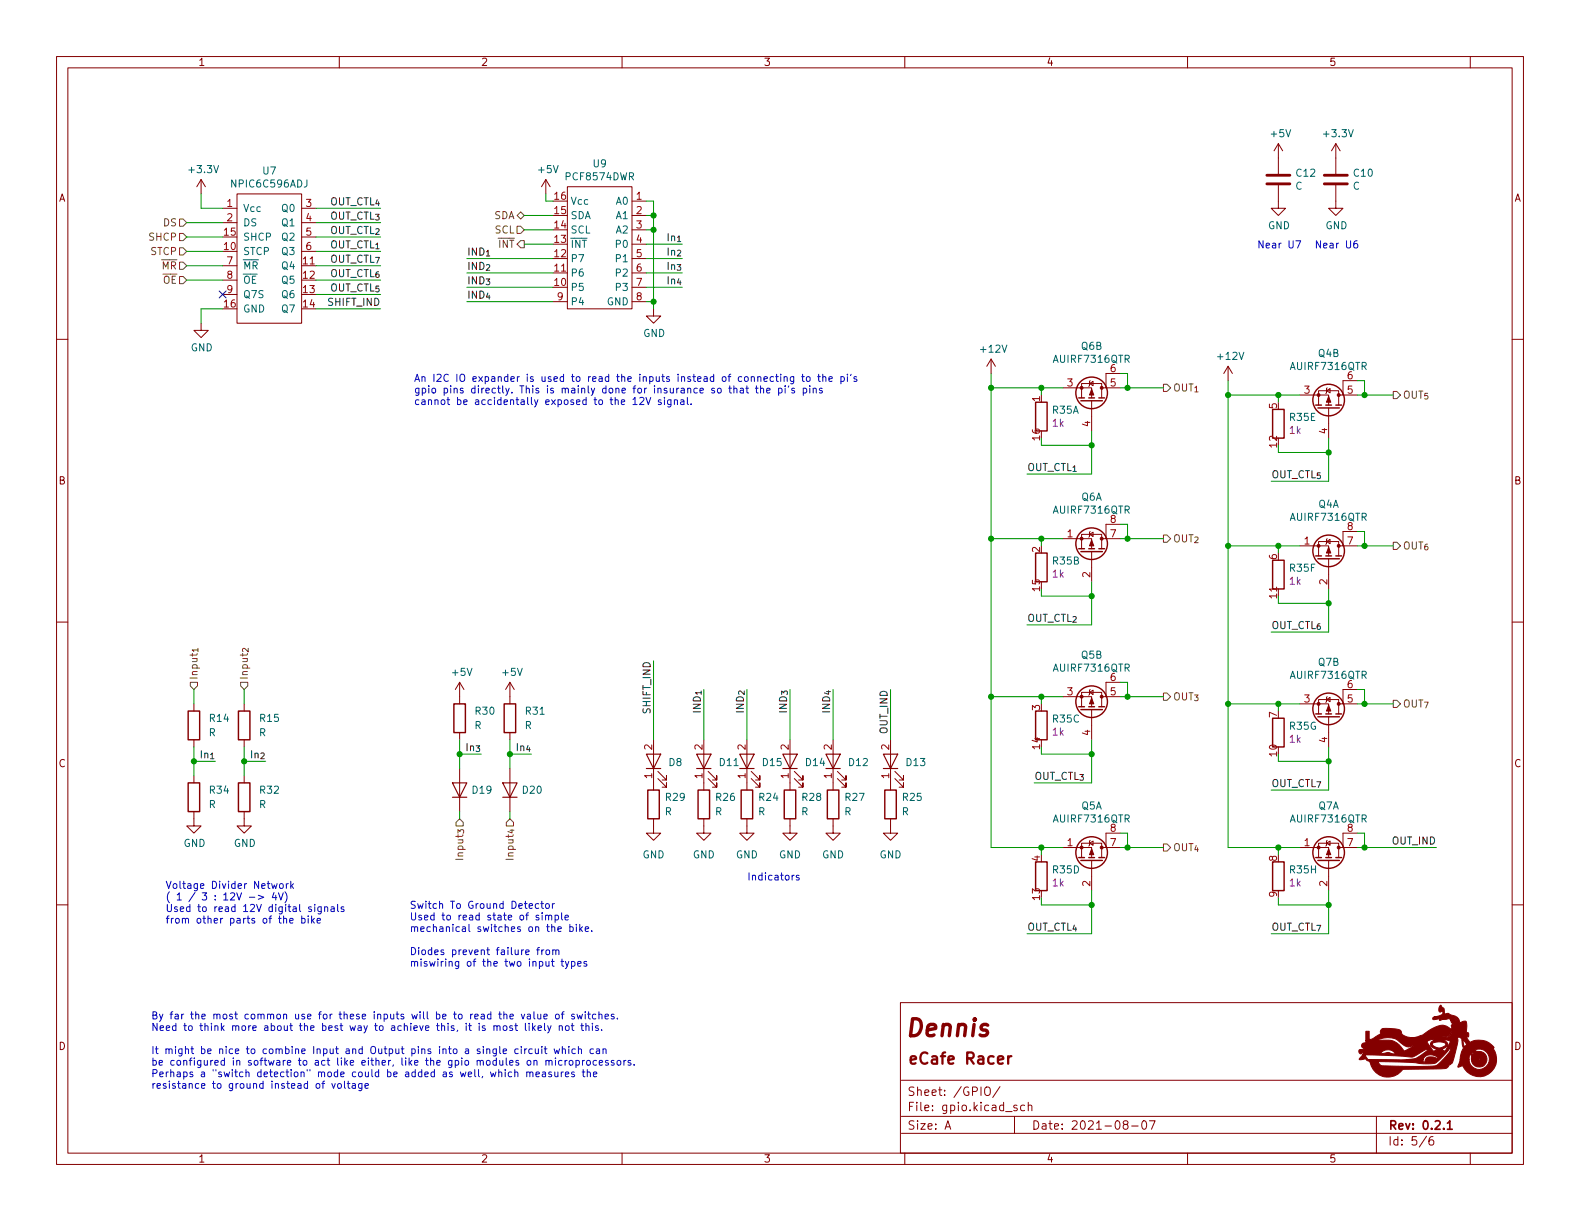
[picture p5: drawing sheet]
<svg xmlns="http://www.w3.org/2000/svg" width="279mm" height="216mm" viewBox="0 0 279 216" stroke-linecap="round" stroke-linejoin="round" font-family="sans-serif">
<g fill="none" stroke="#840000" stroke-width=".18">
<path d="M10 10h259.4v195.9h-259.4zM12 12h255.4v191.9h-255.4zM60 10v2M110 10v2M160 10v2M210 10v2M260 10v2M35.6 31.8l-.8 1.2M35.6 31.8v2.5M35.6 31.8l.7 1.2M39.4 36.8h2.5M39.4 39.4h2.5"/>
<path d="M41.9 34.3h11.4v22.9h-11.4zM53.3 36.8h2.6M53.3 39.4h2.6M96.5 31.8l-.7 1.2M96.5 31.8v2.5M96.5 31.8l.8 1.2M100.3 33h11.5v21.6h-11.5zM111.8 35.6h2.5M111.8 38.1h2.5M226.1 32.8v4h1.2l-1.2 1.3-1.3-1.3h1.3M226.1 25.4l-.8 1.3M226.1 25.4v5.3"/>
<path d="M226.1 25.4l.7 1.3M236.2 32.8v4h1.3l-1.3 1.3-1.3-1.3h1.3M236.2 25.4v5.3M236.2 25.4l-.7 1.3M236.2 25.4l.8 1.3M10 60h2M35.6 57.2v1.2h1.2l-1.2 1.3-1.3-1.3h1.3M39.4 47h2.5M39.4 49.5h2.5M39.4 52.1h2.5M53.3 41.9h2.6M53.3 44.5h2.6"/>
<path d="M97.8 48.3h2.5M97.8 53.3h2.5M111.8 48.3h2.5M111.8 40.6h2.5M111.8 43.2h2.5M111.8 45.7h2.5M111.8 50.8h2.5M111.8 53.3h2.5M115.6 54.6v1.3h1.2l-1.2 1.3-1.3-1.3h1.3M267.4 60h2M175.3 63.5l-.8 1.3M175.3 63.5v2.5"/>
<path d="M175.3 63.5l.7 1.3M188 68.6h5v1.8M191.3 70.4v-2.6h3.5v2.6M192.7 67.8l.6-.4v.8zM192.8 67.3l-.1 .1v.8l-.2 .1M193 70.9v5.3M195.6 68.6h2.5M198.1 66h-2.5v2.6h-.8M217.2 64.8l-.8 1.2M217.2 64.8v2.5M217.2 64.8l.7 1.2M229.9 69.9h5v1.7"/>
<path d="M233.2 71.6v-2.5h3.5v2.5M234.6 69.1l.6-.4v.8zM234.7 68.6l-.1 .1v.8l-.2 .1M234.9 72.1v5.4M237.5 69.9h2.5M240 67.3h-2.5v2.6h-.8M188 95.3h5v1.7M191.3 97v-2.5h3.5v2.5M192.7 94.5l.6-.4v.8zM192.8 94l-.1 .1v.8l-.2 .1M193 97.5v5.4M195.6 95.3h2.5"/>
<path d="M198.1 92.7h-2.5v2.6h-.8M229.9 96.5h5v1.8M233.2 98.3v-2.5h3.5v2.5M234.6 95.8l.6-.4v.7zM234.7 95.3l-.1 .1v.7l-.2 .2M234.9 98.8v5.3M237.5 96.5h2.5M240 94h-2.5v2.5h-.8M10 110h2M267.4 110h2M34.3 124.5v1.2M34.3 130.8v1.3"/>
<path d="M34.3 137.2v1.2M43.2 124.5v1.2M43.2 130.8v1.3M43.2 137.2v1.2M81.3 120.7v3.8M81.3 129.5v1.3M81.3 135.9v7.6M81.3 120.7l-.8 1.2M81.3 120.7l.7 1.2M90.2 120.7l-.8 1.2M90.2 120.7v3.8M90.2 129.5v1.3"/>
<path d="M90.2 135.9v7.6M90.2 120.7l.7 1.2M115.6 130.8v8.9M116.3 137.7l1.6 1.5v-.8v.8h-.8M116.3 136.4l1.6 1.5v-.7v.7h-.8M124.5 130.8v8.9M125.2 137.7l1.5 1.5v-.8v.8h-.7M125.2 136.4l1.5 1.5v-.7v.7h-.7M132.1 130.8v8.9M132.8 137.7l1.6 1.5v-.8v.8h-.8M132.8 136.4l1.6 1.5v-.7v.7h-.8M139.7 130.8v8.9"/>
<path d="M140.5 137.7l1.5 1.5v-.8v.8h-.8M140.5 136.4l1.5 1.5v-.7v.7h-.8M147.3 130.8v8.9M148.1 137.7l1.5 1.5v-.8v.8h-.8M148.1 136.4l1.5 1.5v-.7v.7h-.8M157.5 130.8v8.9M158.2 137.7l1.6 1.5v-.8v.8h-.8M158.2 136.4l1.6 1.5v-.7v.7h-.8M188 123.2h5v1.8M191.3 125v-2.6h3.5v2.6M192.7 122.4l.6-.4v.8zM192.8 121.9l-.1 .1v.8l-.2 .1"/>
<path d="M193 125.5v5.3M195.6 123.2h2.5M198.1 120.7h-2.5v2.5h-.8M229.9 124.5h5v1.7M233.2 126.2v-2.5h3.5v2.5M234.6 123.7l.6-.4v.8zM234.7 123.2l-.1 .1v.8l-.2 .1M234.9 126.7v5.4M237.5 124.5h2.5M240 121.9h-2.5v2.6h-.8M10 160h2M34.3 143.5v2.6h1.3l-1.3 1.2-1.3-1.2h1.3"/>
<path d="M43.2 143.5v2.6h1.2l-1.2 1.2-1.3-1.2h1.3M115.6 144.8v2.5h1.2l-1.2 1.3-1.3-1.3h1.3M124.5 144.8v2.5h1.2l-1.2 1.3-1.3-1.3h1.3M132.1 144.8v2.5h1.2l-1.2 1.3-1.3-1.3h1.3M139.7 144.8v2.5h1.3l-1.3 1.3-1.3-1.3h1.3M147.3 144.8v2.5h1.3l-1.3 1.3-1.3-1.3h1.3M157.5 144.8v2.5h1.2l-1.2 1.3-1.3-1.3h1.3M188 149.9h5v1.7M191.3 151.6v-2.5h3.5v2.5M192.7 149.1l.6-.4v.8zM192.8 148.6l-.1 .1v.8l-.2 .1M193 152.1v5.4"/>
<path d="M195.6 149.9h2.5M198.1 147.3h-2.5v2.6h-.8M229.9 149.9h5v1.7M233.2 151.6v-2.5h3.5v2.5M234.6 149.1l.6-.4v.8zM234.7 148.6l-.1 .1v.8l-.2 .1M234.9 152.1v5.4M237.5 149.9h2.5M240 147.3h-2.5v2.6h-.8M267.4 160h2M159.2 177.3h108.2v26.6h-108.2zM159.4 197.4h108"/>
<path d="M159.4 191h108M167.1 199.7l.5-1.5 .5 1.5M167.3 199.2h.7M174.2 192.4a.5 .5 0 0 1 .6-.2 .5 .5 0 0 1 .3 .5v.5a.5 .5 0 0 1-.5 .5 .5 .5 0 0 1-.5-.5zM176.8 192.1l-1.3 2M179.4 197.4v3M179.8 195.5l-.3-.1-.2 .2v.2l.5 .2v.3h-.5M181.2 195.5l-.4-.1-.3 .3v.4l.1 .2h.6M181.8 195.6l.2-.2 .4 .1 .1 .9M181.8 194.9v1.5M198.9 198.8l-.3-.3 .1-.2 .2-.1h.4l.2 .3-.1 .2-.6 .2-.2 .2 .1 .4 .2 .2 .4-.1 .2-.2-.1-.4-.2-.2M200.1 199.1h1.2"/>
<path d="M202.1 198.2h.2a.81 .81 0 0 1 .5 .6 .81 .81 0 0 1-.3 .8l-.1 .1a.81 .81 0 0 1-.6-.6 .81 .81 0 0 1 .3-.9zM203.3 198.2h1l-.7 1.5M243.4 197.4v6.5M60 203.9v2M110 203.9v2M159.4 200.4h108M160 203.9v2M210 203.9v2M252.3 200.9l-1.3 1.9M253.4 201a.59 .59 0 0 0-.7 .6v.6l.1 .2 .5 .1 .2-.2v-.5l-.1-.2-.4-.1-.3 .3M260 203.9v2"/>
</g>
<path d="M256 198.6l.4-.4v1.5M256 199.7h.8" fill="none" stroke="#840000" stroke-width=".3"/>
<path d="M178.3 186.8v1.3M178.9 186.8l-.4 .1-.2 .2" fill="none" stroke="#840000" stroke-width=".4"/>
<g fill="#840000" stroke="#840000" stroke-width=".18">
<path d="M241.5 182.4h.6v1.4h.3l1.7-1 .1-.1-.1-.5 .3-.3h2.3a.91 .91 0 0 1 1.1 .7l.2 .3 .3 .2a6.3 6.3 0 0 0 3.5 .4h3.6a1.04 1.04 0 0 0 1.3-1.1 1.5 1.5 0 0 1-1.8 1l-5.1 .1 1.7-.5a7.2 7.2 0 0 1 3.7-1.7l1.5 .6v-.7h.3l-.3-.4-.2-.4h.7l.3 .4h.3v.1l.1-.1h-.4l-.3-.4h-.7l-.3-.3-1.5 .3-.2-.2-1 .1-.2-.3 .3-.2h3.4l.7 .8 .1-.1-.8-.7h-3.4l3.2-.1-2.9 .1a1.34 1.34 0 0 0 1.3-.7l-.2-.3-.4 .2a.8 .8 0 0 1 .2-1.3l.4 .5a.52 .52 0 0 1 .2 .7l.1 .4 .6-.1 .6 .3a1.42 1.42 0 0 1 1.4 1.4l.6-.3h.6l.1 .8-.1 1 .4 .2v.4v.3l-.5-.1 .7 1.1a3.4 3.4 0 0 1 4.3 1l-.2 .1a3.1 3.1 0 0 1-1 4.6 3.1 3.1 0 0 1-4.4-1.6l-.8 .3 .4-1.4h1.6a1.79 1.79 0 0 0 2 1.8 1.79 1.79 0 0 0 1.5-2.2 1.79 1.79 0 0 0-2.3-1.3v.2l.3 .1a1.4 1.4 0 0 1 1.7 1.2 1.4 1.4 0 0 1-1.3 1.6 1.4 1.4 0 0 1-1.5-1.4h1.2l.1 .1 .2-.1-.2-.2-.1 .2h-1.2v-.7l-.2-.1-.2 .8h-1.6l.2-1.2h1.8l.2 .3 .1-.1-.2-.3-1.9 .1a1.05 1.05 0 0 0 .2-1.3l-.1-.8h.2l.3 1.1 .4-.4-.7-.9v.2h-.2a.58 .58 0 0 0-.8-.5 2.31 2.31 0 0 1-.1 1.8l-.8 2.6-.5 .4a1.19 1.19 0 0 1-1.5 .7l-6.7 .1a3.2 3.2 0 0 1-3.4 1.3 3.2 3.2 0 0 1-2.5-2.7h1.5l.4 .6 .4 .2h8.1a2.05 2.05 0 0 0 2.2-.8 5 5 0 0 0 1.7-2.2l-.1-.2-1.5 1.7a2.36 2.36 0 0 1-2.6 1.1h-.9a55.4 55.4 0 0 0-7.7-.4h-1.5l-.5-.2-.2-.3-.8 .2-.4-.1 .7-.8h.4l.5 .8 9.8 .1v.4l.3-.1a.99 .99 0 0 1 1.4-.8l.9 .3a1.52 1.52 0 0 0-2.6 .2h-2.9h.1a4.8 4.8 0 0 0 3.6-1.7l-.2-.2-.2 .1-1 .6a3 3 0 0 1-3 .6l-7.1-.3 .1-.2h2.9l1.4-.2 .9 .2h.5a1.67 1.67 0 0 0-2.8 0h-2.9v-.2l-.6 .2-.2-.4 .1-.3 .8-.2-.4-.4v-.4l.2-.1 1.1-.2-.6-.1v-.2l3.5-.1a3.2 3.2 0 0 1 3.3 2l1.6-.9h-.4a2.1 2.1 0 0 1-2.1-.8h4.9l1.2 1.7 .6-.3h.8l.6 .3 1-1.8-.9-.2-.1 .2a.58 .58 0 0 1 .4 .9 1.81 1.81 0 0 1-2.9-.1v-.4h.3a1.38 1.38 0 0 0 2.4 .2 1.66 1.66 0 0 0-2-.4l-.7 .2 .1-.2 .4-.3v-.1l-.2-.1-1 .4h-4.9l-.2-.2a3.3 3.3 0 0 0-3.6 0h-2.1z"/>
<path d="M234.9 124.7l.4 1h-.7z"/>
<path d="M234.9 96.8l.4 1h-.7z"/>
<path d="M234.9 70.1l.4 1h-.7z"/>
<path d="M234.9 150.1l.4 1h-.7z"/>
<path d="M193 150.1l.4 1h-.7z"/>
<path d="M193 123.4l.4 1.1h-.7z"/>
<path d="M193 95.5l.4 1h-.7z"/>
<path d="M193 68.8l.4 1.1h-.7z"/>
<circle cx="233.2" cy="124.5" r=".25"/>
<circle cx="236.7" cy="124.5" r=".25"/>
<circle cx="233.2" cy="96.5" r=".25"/>
<circle cx="236.7" cy="96.5" r=".25"/>
<circle cx="233.2" cy="69.8" r=".25"/>
<circle cx="236.7" cy="69.8" r=".25"/>
<circle cx="233.2" cy="149.9" r=".25"/>
<circle cx="236.7" cy="149.9" r=".25"/>
<circle cx="191.3" cy="149.9" r=".25"/>
<circle cx="194.8" cy="149.9" r=".25"/>
<circle cx="191.3" cy="123.2" r=".25"/>
<circle cx="194.8" cy="123.2" r=".25"/>
<circle cx="191.3" cy="95.2" r=".25"/>
<circle cx="194.8" cy="95.2" r=".25"/>
<circle cx="191.3" cy="68.6" r=".25"/>
<circle cx="194.8" cy="68.6" r=".25"/>
</g>
<g fill="none" stroke="#840000" stroke-width=".25">
<path d="M183.1 71.1h2.1v5.1h-2.1zM190.8 70.4h1M191.1 70.9h3.8M192.5 70.4h1M194.3 70.4h1M225 72.4h2.1v5.1h-2.1zM232.7 71.6h1M233 72.1h3.9M234.4 71.6h1.1M236.2 71.6h1M183.1 97.8h2.1v5.1h-2.1zM190.8 97h1"/>
<path d="M191.1 97.5h3.8M192.5 97h1M194.3 97h1M225 99.1h2.1v5h-2.1zM232.7 98.3h1M233 98.8h3.9M234.4 98.3h1.1M236.2 98.3h1M33.3 138.4h2v5.1h-2zM33.3 125.7h2v5.1h-2zM42.2 138.4h2v5.1h-2zM42.2 125.7h2v5.1h-2z"/>
<path d="M80.3 124.5h2v5h-2zM89.2 124.5h2v5h-2zM114.6 139.7h2v5.1h-2zM123.4 139.7h2.1v5.1h-2.1zM131.1 139.7h2v5.1h-2zM138.7 139.7h2v5.1h-2zM146.3 139.7h2v5.1h-2zM156.5 139.7h2v5.1h-2zM183.1 125.7h2.1v5.1h-2.1zM190.8 125h1M191.1 125.5h3.8M192.5 125h1"/>
<path d="M194.3 125h1M225 127h2.1v5.1h-2.1zM232.7 126.2h1M233 126.7h3.9M234.4 126.2h1.1M236.2 126.2h1M183.1 152.4h2.1v5.1h-2.1zM190.8 151.6h1M191.1 152.1h3.8M192.5 151.6h1M194.3 151.6h1M225 152.4h2.1v5.1h-2.1z"/>
<path d="M232.7 151.6h1M233 152.1h3.9M234.4 151.6h1.1M236.2 151.6h1"/>
<circle cx="193" cy="69.5" r="2.79"/>
<circle cx="234.9" cy="70.7" r="2.79"/>
<circle cx="193" cy="96.1" r="2.79"/>
<circle cx="234.9" cy="97.4" r="2.79"/>
<circle cx="193" cy="124.1" r="2.79"/>
<circle cx="234.9" cy="125.3" r="2.79"/>
<circle cx="193" cy="150.7" r="2.79"/>
<circle cx="234.9" cy="150.7" r="2.79"/>
</g>
<path d="M224 32.5h4.1M224 31h4.1M234.2 32.5h4.1M234.2 31h4.1" fill="none" stroke="#840000" stroke-width=".51"/>
<g fill="none" stroke="#840000" stroke-width=".2">
<path d="M80 138.4h2.5l-1.2 2.6zM88.9 138.4h2.5l-1.2 2.6zM114.3 133.4h2.5l-1.2 2.5zM114.3 135.9h2.5M123.2 133.4h2.5l-1.2 2.5zM123.2 135.9h2.5M130.8 133.4h2.5l-1.2 2.5zM130.8 135.9h2.5M138.4 133.4h2.6l-1.3 2.5zM138.4 135.9h2.6M146 133.4h2.6l-1.3 2.5zM146 135.9h2.6"/>
<path d="M156.2 133.4h2.5l-1.2 2.5zM156.2 135.9h2.5M80 141h2.5M88.9 141h2.5"/>
</g>
<g fill="none" stroke="#725600" stroke-width=".18">
<path d="M31.7 38.7h.7l.6 .7-.6 .6h-.7zM91.4 38.1l.7-.6 .6 .6-.6 .6zM31.7 46.4h.7l.6 .6-.6 .6h-.7zM31.7 43.8h.7l.6 .7-.6 .6h-.7zM31.7 41.3h.7l.6 .6-.6 .6h-.7zM31.7 48.9h.7l.6 .6-.6 .7h-.7zM91.4 40h.7l.6 .6-.6 .7h-.7zM92.1 42.5h.6v1.3h-.6l-.7-.6zM205.7 67.9h.7l.6 .7-.6 .6h-.7zM246.4 69.2h.6l.6 .7-.6 .6h-.6zM205.7 94.6h.7l.6 .7-.6 .6h-.7zM246.4 95.9h.6l.6 .6-.6 .7h-.6z"/>
<path d="M33.7 120.7h1.2v.6l-.6 .6-.6-.6zM42.5 120.7h1.3v.6l-.6 .6-.7-.6zM205.7 122.6h.7l.6 .6-.6 .6h-.7zM246.4 123.8h.6l.6 .7-.6 .6h-.6zM81.3 144.8l.6 .6v.7h-1.3v-.7zM90.2 144.8l.6 .6v.7h-1.3v-.7zM205.7 149.2h.7l.6 .7-.6 .6h-.7z"/>
</g>
<g fill="none" stroke="#0f0f0f" stroke-width=".18">
<path d="M82.9 46.4v1.3M82.9 48.9v1.3M84.3 48.9v1.3l-.8-1.3v1.3M84.3 46.4v1.3l-.8-1.3v1.3M84.9 48.9a.64 .64 0 0 1 .7 .7 .64 .64 0 0 1-.7 .6zM84.9 46.4a.64 .64 0 0 1 .7 .6 .64 .64 0 0 1-.7 .7zM86 49.3h.6l-.3 .4 .3 .1v.4l-.2 .1-.4-.1M86 46.9l.4-.1 .2 .3-.6 .7h.6M130.2 124.5h1.3l-1.3 .8h1.3M130.2 125.9h1.3M130.3 123.4a.68 .68 0 0 1 .8-.2 .68 .68 0 0 1 .4 .7h-1.3zM131.6 122.2v.6l-.7-.6-.3 .2 .1 .4"/>
<path d="M137.8 124.5h1.3l-1.3 .8h1.3M137.8 125.9h1.3M137.9 123.4a.68 .68 0 0 1 .8-.2 .68 .68 0 0 1 .4 .7h-1.3zM138.2 122.8v-.6l.4 .3 .1-.3h.4l.1 .2-.1 .4"/>
</g>
<g fill="none" stroke="#0000c2" stroke-width=".18">
<path d="M229.2 42.6h.8l-.5 1.2M240 42.6h-.4a.86 .86 0 0 0 0 1.2l.4-.1 .1-.4-.2-.2h-.3l-.2 .2M111.9 71.5h.8M113.1 70.4l.5-.1 .3 .3-.8 .9h.8M114.2 70.3l.5 1.2 .4-1.2M116.9 70.7h-.3l-.2 .2 .1 .2 .4 .1v.3h-.5M117.5 70.7v.8M118.6 70.7v1l-.2 .3-.3-.1M118.6 70.7h-.3l-.3 .2 .2 .6h.4M119.3 70.8l.1-.1h.3l.1 .8M119.3 70.7v.8M120.4 70.7h.5v.8"/>
<path d="M120.9 71l-.4 .1-.2 .1 .2 .3h.4M121.5 70.3v1.1l.2 .1M122.2 71.4v.1M128.9 68.6h.5M129 68.2v1.1l.4 .2M129.8 68.8l.2-.2 .3 .1v.8M129.8 68.2v1.3M130.9 68.7h.5l.1 .8M131.5 68.9l-.5 .1-.1 .2 .1 .3 .5-.1M131.9 68.6h.5M132.1 68.2v1.1l.3 .2M133.6 68.6h.5"/>
<path d="M133.8 68.2v1.1l.3 .2M134.5 68.8l.2-.2 .3 .1v.8M134.5 68.2v1.3M135.1 67l.6-.1-.1-.2-.3-.1-.2 .2 .1 .6h.4M135.6 69.1l.6-.2-.1-.2-.3-.1-.2 .2v.6h.5M136.8 66.7l-.4-.1-.2 .2 .1 .6h.5M137.2 66.6h.4M137.3 66.2v1.1l.3 .1M137.7 68.7l.4-.1 .2 .3-.1 .5h-.5M137.7 68.6v1.3M138.1 66.2v.1M138.1 66.6v.8"/>
<path d="M138.7 66.7l.1-.1 .3 .1 .1 .7M138.7 66.6v.8M138.8 68.2v.1M138.8 68.6v.9M139.5 68.2l-.1 .3M140.4 66.6v1l-.3 .3-.3-.1M140.4 66.7l-.4-.1-.2 .2 .1 .6h.5M140.5 68.7l-.3-.1-.2 .2 .1 .2 .4 .1v.3h-.5M141.7 66.6h.5M141.9 66.2v1.1l.3 .1M142.1 68.7l.3-.1 .3 .3-.2 .5h-.4M142.1 68.6v1.3"/>
<path d="M142.7 66.7l.3-.1 .3 .2v.4l-.3 .2h-.3l-.1-.2zM143.2 68.2v.1M143.2 68.6v.9M143.8 68.8l.2-.2 .3 .1v.8M143.8 68.6v.9M144.6 66.6h.5M144.8 66.2v1.1l.3 .1M145.4 68.7l-.3-.1-.2 .2 .1 .2 .4 .1v.3h-.5M145.5 66.7l.2-.1 .3 .1v.7M145.5 66.2v1.2M146.6 67l.6-.1-.1-.2-.3-.1-.2 .2v.6h.5M148.7 66.7l.4-.1 .2 .2-.1 .6h-.5"/>
<path d="M148.7 66.6v1.3M149.9 66.2v.1M149.9 66.6v.8M150.5 66.2l-.1 .2M151.5 66.7l-.3-.1-.2 .2 .1 .2 .4 .1v.3h-.5M44.1 158.7h1M45.7 158.3l.9 .4-.9 .3M48 156.2l.3 .9 .2-.6 .3 .6 .2-.9M48.5 157.8l-.3 .9h.7M48.8 158.3v.8M49.2 157.9l.5 1.2 .4-1.2M49.5 156.3l.3-.1 .3 .3v.4l-.3 .2-.3-.1-.1-.1z"/>
<path d="M50.4 157.7a1.46 1.46 0 0 1 0 1.9M50.6 156.2v.9M51 156.2l-.4 .3M51.4 155.8v1.3M51.5 156.6l.4 .5M51.9 156.2l-.5 .5M55.7 159.9v.1M59.7 159.9v1.1l.2 .2M95.3 159.8h-.4l-.2 .2 .1 .6h.5M95.6 159.8h.5M95.8 159.4v1l.3 .2M96.6 159.8h.3l.2 .2v.4l-.2 .2h-.3l-.1-.2z"/>
<path d="M97.7 159.8v.8M98 159.8l-.3 .2M140.4 154.8l-.3 .2M141.3 154.8h-.3l-.2 .1 .1 .2 .4 .1v.3h-.5M51.2 162.8l.6-.1v-.3h-.4l-.2 .2 .1 .6h.5M53.4 162.4h.3l.3 .2-.2 .6h-.4M53.4 162v1.2M54.5 162.4v.8M55 160.4l-.3-.1-.1 .2v.2l.4 .1v.3h-.4M55.1 162v1.2M55.2 162.7l.4 .5M55.6 162.4l-.5 .5"/>
<path d="M55.7 160.3v.9M56.1 162.8l.6-.1-.1-.3h-.3l-.2 .2v.6h.5M56.8 160.3v1.1l-.2 .2-.3-.1M56.8 160.4l-.4-.1-.2 .3 .1 .5h.5M57.4 160.5l.2-.2 .3 .1 .1 .8M57.4 160.3v.9M58.6 160.4h.4l.1 .8M59.1 160.6l-.4 .1-.2 .2 .2 .3 .4-.1M60.8 160.4l-.3-.1-.2 .2 .1 .2 .4 .1v.3h-.5M92.2 179.3l.3 .9 .3-.9M93.3 179.4h.5v.8M93.8 179.6l-.4 .1-.2 .2 .2 .3 .4-.1"/>
<path d="M94.4 178.9v1.1l.2 .2M94.9 168h.5M95.1 179.3v.8l.3 .1 .2-.1M95.3 161.9l-.3-.1-.2 .2v.2l.5 .1v.3h-.5M95.4 167.5l-.3 .2v1.1M95.6 179.3v.9M95.8 168v.8M95.9 161.4v.1M95.9 161.8v.9M96.2 168l-.4 .2M96.2 179.7l.6-.1-.1-.2-.3-.1-.2 .2v.6h.5M96.5 161.9l.2-.1 .3 .1v.8"/>
<path d="M96.5 161.8v.9M96.7 168h.3l.2 .2v.4l-.2 .2-.3-.1-.2-.1zM97 162l.2-.2 .3 .1 .1 .8M97.5 170h.5M97.7 169.6v1.1l.3 .1M97.7 168.1l.2-.1h.3l.1 .8M97.7 168v.8M98.2 161.9l.3-.1 .3 .3-.1 .5h-.5M98.2 161.8v1.3M98.3 168.1l.2-.1h.3v.8M98.4 179.4l.3-.1 .2 .3v.3l-.2 .3-.3-.1-.2-.2zM98.7 164.3l.6-.1-.1-.3h-.4l-.1 .2v.6h.5"/>
<path d="M99.2 170h.5M99.3 179.3h.4M99.3 161.4v1.1l.2 .2M99.4 169.6v1.1l.3 .1M99.7 178.9l-.3 .2v1.1M99.9 162.2l.6-.1v-.2l-.4-.1-.2 .2 .1 .6h.5M100 170l.3 .8M100.6 170l-.4 1.2-.2 .1M100.8 163.9h.3l.3 .2-.1 .6h-.5M100.8 163.4v1.3M101.1 170.1l.3-.1 .3 .2-.1 .6h-.5M101.1 170v1.3"/>
<path d="M101.6 179.4l-.3-.1-.2 .2v.2l.5 .1v.3h-.5M101.9 163.4v.2M101.9 163.9v.8M102 179.3l.3 .9 .2-.6 .3 .6 .2-.9M102.2 170.4l.6-.1-.1-.2-.4-.1-.1 .2v.6h.5M102.5 163.4v1.3M102.6 164.2l.4 .5M103 163.9l-.5 .5M103.5 164.3l.6-.1-.1-.3h-.3l-.2 .2 .1 .6h.4M103.5 178.9v.1M103.5 179.3v.9M103.7 170.1l-.3-.1-.2 .2 .1 .2 .4 .1v.3h-.5"/>
<path d="M103.9 179.3h.5M104.1 178.9v1.1l.3 .2M104.6 164.6v.1M105.4 179.4l-.4-.1-.2 .3 .1 .5h.5M105.9 179.4l.2-.1 .3 .1 .1 .8M105.9 178.9v1.3M107 179.7l.6-.1-.1-.2-.3-.1-.2 .2 .1 .6h.4M108.6 179.4l-.3-.1-.2 .2v.2l.5 .1v.3h-.5M58.7 191.6l.3 .8 .3-.8M59.8 191.7l.3-.1 .3 .2v.4l-.3 .2h-.3l-.1-.2zM60.9 191.2v1.1l.2 .1M61.4 191.6h.5"/>
<path d="M61.6 191.2v1.1l.3 .1M62.3 191.7h.5l.1 .7M62.9 191.9l-.5 .1-.2 .1 .2 .3h.5M64 191.6v1l-.2 .3-.3-.1M64 191.7l-.4-.1-.2 .2 .1 .6h.5M64.5 192l.6-.1v-.2l-.4-.1-.2 .2 .1 .6h.5M87.9 181.6l.2-.2h.3v.8M89 185.9l.6-.1-.1-.3h-.3l-.2 .1v.6h.5M89.1 181.4h.3l.2 .2v.4l-.2 .2h-.3l-.1-.2zM90.5 189.6l-.4-.1-.2 .3 .1 .5h.5M90.6 181.4h-.3l-.2 .2 .1 .1 .4 .2v.3h-.5M91 189.7l.2-.2 .3 .1 .1 .8"/>
<path d="M91 181.4h.5M91 189.1v1.3M91.2 180.9v1.1l.3 .2M91.6 185.5h-.3l-.3 .2 .2 .5h.4M92.2 185v.2M92.2 185.5v.8M92.8 185.5v.8M92.9 180.9v1.1l.2 .2M93.1 185.5l-.3 .2M93.1 189.7l.2-.2 .3 .1 .1 .8M93.1 189.5v.9M93.3 187.6l.3-.1 .3 .2v.4l-.3 .3-.3-.1-.1-.2z"/>
<path d="M93.6 180.9v.2M93.6 181.4v.8M93.7 189.7l.2-.2 .3 .1v.8M94.1 185.5h-.3l-.3 .2 .1 .5h.5M94.2 180.9v1.3M94.3 181.7l.4 .5M94.4 187.6l.2-.1 .3 .1 .1 .8M94.4 187.5v.9M94.7 185.5v.7l.3 .1 .2-.1M94.7 181.4l-.5 .5M94.8 190l.6-.1-.1-.3-.3-.1-.2 .2v.6h.5M95.1 181.8l.6-.1v-.3h-.4l-.2 .2 .1 .6h.5"/>
<path d="M95.2 185.5v.8M95.8 185v.2M95.8 185.5v.8M95.9 189.6h.5l.1 .8M96.2 185.5h.5M96.3 180.9v1.1l.2 .2M96.4 185v1.1l.3 .2M96.5 189.9h-.4l-.2 .2 .2 .3 .4-.1M96.5 187.6l.2-.1 .3 .1 .1 .8M96.5 187.5v.9M96.8 181.4l.3 .8M97.1 187.7l.2-.2 .3 .1v.8"/>
<path d="M97.4 181.4l-.4 1.1-.2 .1M97.5 189.6l-.3-.1-.2 .2 .1 .2 .4 .1v.3h-.5M98 185.5l.2 .8 .3-.6 .2 .6 .3-.8M98.1 189.5l.1 .8 .3 .1 .2-.1M98.2 187.1v.1M98.2 187.5v.9M98.7 189.5v.9M98.9 181.5l.2-.1h.3v.8M98.9 181.4v.8M99.3 189.5v.9M99.4 187.6l-.4-.1-.2 .2 .1 .6h.5M99.4 185.6l.2-.1h.3l.1 .8"/>
<path d="M99.4 185v1.3M99.6 189.5l-.3 .3M99.9 187.5v.9M100 190l.6-.1-.1-.3-.3-.1-.2 .2v.6h.5M100.1 181.4h.3l.2 .2v.4l-.2 .2h-.3l-.1-.2zM100.3 187.5l-.4 .2M100.6 185v.2M100.6 185.5v.8M100.8 187.6l.3-.1 .2 .2v.4l-.2 .3-.3-.1-.2-.2zM101 181.4h.5M101.2 180.9v1.1l.3 .2M101.6 189.6l-.3-.1-.2 .2v.2l.5 .1v.3h-.5"/>
<path d="M101.7 185.5h-.3l-.3 .2 .2 .5h.4M101.9 187.6l.3-.1 .3 .2-.2 .6h-.4M101.9 187.5v1.3M102.3 185.6l.2-.1h.3v.8M102.3 185v1.3M102.7 181.4h.5M102.9 180.9v1.1l.3 .2M102.9 189.5h.5M103 187.5v.9M103.1 189.1v1.1l.3 .2M103.4 187.5l-.4 .2M103.6 181.5l.2-.1h.3l.1 .8"/>
<path d="M103.6 180.9v1.3M103.9 187.6l.3-.1 .2 .2v.4l-.2 .3-.3-.1-.2-.2zM103.9 189.7l.1-.2 .3 .1 .1 .8M103.9 189.1v1.3M104.8 180.9v.2M104.8 181.4v.8M104.9 185.5h-.3l-.3 .2 .2 .5h.4M104.9 190l.6-.1v-.3l-.4-.1-.2 .2 .1 .6h.5M105.5 185.5h.5v.8M105.5 187.6l-.4-.1-.2 .2 .1 .6h.5M105.8 181.4h-.3l-.2 .2 .1 .1 .4 .2v.3h-.5M106 187.9l.6-.1-.1-.2-.3-.1-.2 .2v.6h.5"/>
<path d="M106 185.8h-.4l-.2 .2 .2 .3 .4-.1M106.4 182.1v.1M106.6 185.6l.2-.1h.3l.1 .8M106.6 185.5v.8M107.5 187.6l-.3-.1-.1 .2v.2l.4 .1v.3h-.4M108.6 187.6l-.3-.1-.2 .2v.2l.5 .1v.3h-.5M109.2 180.1v.1M109.2 187.6l.3-.1 .3 .2v.4l-.3 .3-.3-.1-.1-.2zM110.3 187.5v.9M110.7 187.5l-.4 .2M111.5 187.6l-.3-.1-.1 .2v.2l.4 .1v.3h-.4M112.1 188.2v.2"/>
</g>
<g fill="none" stroke="#009600" stroke-width=".18">
<path d="M33 39.4h6.4M35.6 34.3v2.5h3.8M55.9 39.4h11.4M55.9 36.8h11.4M92.7 38.1h5.1M96.5 34.3v1.3h1.3M114.3 35.6h1.3v19M114.3 38.1h1.3M33 44.5h6.4M33 41.9h6.4M33 49.5h6.4M33 47h6.4"/>
<path d="M39.4 54.6h-3.8v2.6M55.9 44.5h11.4M55.9 41.9h11.4M55.9 54.6h11.4M55.9 52.1h11.4M55.9 49.5h11.4M55.9 47h11.4M82.5 48.3h15.3M82.5 45.7h15.3M82.5 50.8h15.3M82.5 53.3h15.3M92.7 40.6h5.1"/>
<path d="M92.7 43.2h5.1M114.3 40.6h1.3M114.3 48.3h6.3M114.3 45.7h6.3M114.3 50.8h6.3M114.3 53.3h1.3M114.3 43.2h6.3M175.3 66v83.9h12.7M175.3 68.6h12.7M184.1 68.6v1.3M184.1 77.5v1.2h8.9M193 76.2v7.6h-11.4"/>
<path d="M198.1 68.6h7.6M198.1 66h1.3v2.6M217.2 67.3v82.6h12.7M217.2 69.9h12.7M226.1 69.9v1.2M226.1 78.7v1.3h8.8M234.9 77.5v7.6h-10.1M240 69.9h6.4M240 67.3h1.3v2.6M175.3 95.3h12.7M184.1 95.3v1.2M198.1 95.3h7.6"/>
<path d="M198.1 92.7h1.3v2.6M217.2 96.5h12.7M226.1 96.5v1.3M240 96.5h6.4M240 94h1.3v2.5M115.6 116.8v14M184.1 104.1v1.3h8.9M193 102.9v7.6h-11.4M226.1 105.4v1.3h8.8M234.9 104.1v7.7h-10.1M34.3 121.9v2.6M34.3 132.1v5.1"/>
<path d="M34.3 134.6h3.8M43.2 134.6h3.8M43.2 121.9v2.6M43.2 132.1v5.1M81.3 133.4h3.8M81.3 130.8v5.1M90.2 130.8v5.1M90.2 133.4h3.8M124.5 121.9v8.9M132.1 121.9v8.9M139.7 121.9v8.9M147.3 121.9v8.9"/>
<path d="M157.5 121.9v8.9M175.3 123.2h12.7M184.1 123.2v1.3M184.1 132.1v1.3h8.9M193 130.8v7.6h-10.1M198.1 120.7h1.3v2.5M198.1 123.2h7.6M217.2 124.5h12.7M226.1 133.4v1.2h8.8M226.1 124.5v1.2M234.9 132.1v7.6h-10.1M240 121.9h1.3v2.6"/>
<path d="M240 124.5h6.4M81.3 143.5v1.3M90.2 143.5v1.3M184.1 149.9v1.2M184.1 158.8v1.2h8.9M193 157.5v7.6h-11.4M198.1 147.3h1.3v2.6M198.1 149.9h7.6M226.1 158.8v1.2h8.8M226.1 149.9v1.2M234.9 157.5v7.6h-10.1M240 149.9h14"/>
<path d="M240 147.3h1.3v2.6"/>
</g>
<path d="M38.8 51.5l1.2 1.2M40 51.5l-1.2 1.2" fill="none" stroke="#000084" stroke-width=".18"/>
<g fill="#009600" stroke="#009600" stroke-width=".18">
<circle cx="217.2" cy="69.9" r=".46"/>
<circle cx="184.1" cy="68.6" r=".46"/>
<circle cx="217.2" cy="96.5" r=".46"/>
<circle cx="193" cy="78.7" r=".46"/>
<circle cx="199.4" cy="68.6" r=".46"/>
<circle cx="184.1" cy="149.9" r=".46"/>
<circle cx="175.3" cy="123.2" r=".46"/>
<circle cx="184.1" cy="123.2" r=".46"/>
<circle cx="193" cy="160" r=".46"/>
<circle cx="199.4" cy="123.2" r=".46"/>
<circle cx="217.2" cy="124.5" r=".46"/>
<circle cx="193" cy="133.4" r=".46"/>
<circle cx="199.4" cy="149.9" r=".46"/>
<circle cx="226.1" cy="149.9" r=".46"/>
<circle cx="234.9" cy="134.6" r=".46"/>
<circle cx="234.9" cy="160" r=".46"/>
<circle cx="226.1" cy="124.5" r=".46"/>
<circle cx="241.3" cy="149.9" r=".46"/>
<circle cx="241.3" cy="124.5" r=".46"/>
<circle cx="234.9" cy="106.7" r=".46"/>
<circle cx="234.9" cy="80" r=".46"/>
<circle cx="226.1" cy="69.9" r=".46"/>
<circle cx="241.3" cy="69.9" r=".46"/>
<circle cx="226.1" cy="96.5" r=".46"/>
<circle cx="241.3" cy="96.5" r=".46"/>
<circle cx="81.3" cy="133.4" r=".46"/>
<circle cx="90.2" cy="133.4" r=".46"/>
<circle cx="115.6" cy="38.1" r=".46"/>
<circle cx="115.6" cy="40.6" r=".46"/>
<circle cx="34.3" cy="134.6" r=".46"/>
<circle cx="43.2" cy="134.6" r=".46"/>
<circle cx="115.6" cy="53.3" r=".46"/>
<circle cx="175.3" cy="68.6" r=".46"/>
<circle cx="175.3" cy="95.3" r=".46"/>
<circle cx="193" cy="105.4" r=".46"/>
<circle cx="184.1" cy="95.3" r=".46"/>
<circle cx="199.4" cy="95.3" r=".46"/>
</g>
<text font-size="4.2" fill="#840000" x="159.9" y="183.3">Dennis</text>
<text font-size="2.8" fill="#840000" x="160.4" y="188.2">eCafe Racer</text>
<g font-size="2.1" fill="#840000">
<text x="160.4" y="196.5">File: gpio.kicad_sch</text>
<text x="160.4" y="193.8">Sheet: /GPIO/</text>
<text x="160.4" y="199.7">Size: A</text>
<text x="182.4" y="199.7">Date: 2021-08-07</text>
<text x="245.4" y="199.7">Rev: 0.2.1</text>
<text x="245.4" y="202.5">Id: 5/6</text>
</g>
<g font-size="1.8" fill="#840000">
<text x="35" y="11.6">1</text>
<text x="85" y="11.6">2</text>
<text x="135" y="11.6">3</text>
<text x="185" y="11.6">4</text>
<text x="235" y="11.6">5</text>
<text x="10.3" y="35.6">A</text>
<text x="267.7" y="35.6">A</text>
<text x="10.3" y="85.7">B</text>
<text x="267.7" y="85.7">B</text>
<text x="10.3" y="135.6">C</text>
<text x="267.7" y="135.6">C</text>
<text x="10.3" y="185.7">D</text>
<text x="267.7" y="185.7">D</text>
<text x="35" y="205.6">1</text>
<text x="85" y="205.6">2</text>
<text x="135" y="205.6">3</text>
<text x="185" y="205.6">4</text>
<text x="235" y="205.6">5</text>
</g>
<g font-size="1.8" fill="#006464">
<text x="104.9" y="29.6">U9</text>
<text x="224.8" y="24.3">+5V</text>
<text x="234.3" y="24.3">+3.3V</text>
<text x="33.6" y="30.6">+3.3V</text>
<text x="41.1" y="33.1">NPIC6C596ADJ</text>
<text x="46.5" y="30.8">U7</text>
<text x="95.3" y="30.6">+5V</text>
<text x="100.2" y="31.9">PCF8574DWR</text>
<text x="229.1" y="33.5">C</text>
<text x="229.3" y="31.2">C12</text>
<text x="239.2" y="33.5">C</text>
<text x="239.4" y="31.2">C10</text>
<text x="42.9" y="37.5">Vcc</text>
<text x="42.9" y="40">DS</text>
<text x="50" y="37.5">Q0</text>
<text x="50" y="40">Q1</text>
<text x="100.8" y="41.3">SCL</text>
<text x="100.8" y="38.7">SDA</text>
<text x="100.8" y="36.2">Vcc</text>
<text x="109" y="36.2">A0</text>
<text x="109" y="38.7">A1</text>
<text x="109" y="41.3">A2</text>
<text x="224.2" y="40.5">GND</text>
<text x="234.4" y="40.5">GND</text>
<text x="42.9" y="45.1">STCP</text>
<text x="42.9" y="42.5">SHCP</text>
<text x="42.9" y="47.6">~{MR}</text>
<text x="50" y="47.6">Q4</text>
<text x="50" y="42.5">Q2</text>
<text x="50" y="45.1">Q3</text>
<text x="100.8" y="46.4">P7</text>
<text x="100.8" y="43.8">~{INT}</text>
<text x="109.1" y="43.8">P0</text>
<text x="109.1" y="46.4">P1</text>
<text x="42.9" y="50.2">~{OE}</text>
<text x="42.9" y="52.7">Q7S</text>
<text x="50" y="50.2">Q5</text>
<text x="50" y="52.7">Q6</text>
<text x="100.8" y="51.4">P5</text>
<text x="100.8" y="48.9">P6</text>
<text x="100.8" y="54">P4</text>
<text x="107.3" y="54">GND</text>
<text x="109.1" y="48.9">P2</text>
<text x="109.1" y="51.4">P3</text>
<text x="42.9" y="55.2">GND</text>
<text x="50" y="55.2">Q7</text>
<text x="113.7" y="59.6">GND</text>
<text x="33.7" y="62.1">GND</text>
<text x="173.5" y="62.4">+12V</text>
<text x="186.5" y="64.1">AUIRF7316QTR</text>
<text x="191.2" y="61.8">Q6B</text>
<text x="215.4" y="63.6">+12V</text>
<text x="228.4" y="65.4">AUIRF7316QTR</text>
<text x="233.1" y="63.1">Q4B</text>
<text x="186.1" y="73.1">R35A</text>
<text x="228.1" y="74.4">R35E</text>
<text x="191.2" y="88.5">Q6A</text>
<text x="233.1" y="89.8">Q4A</text>
<text x="186.5" y="90.8">AUIRF7316QTR</text>
<text x="228.4" y="92.1">AUIRF7316QTR</text>
<text x="186.2" y="99.8">R35B</text>
<text x="228.1" y="101.1">R35F</text>
<text x="80.1" y="119.5">+5V</text>
<text x="88.9" y="119.5">+5V</text>
<text x="186.5" y="118.8">AUIRF7316QTR</text>
<text x="191.2" y="116.5">Q5B</text>
<text x="233.1" y="117.7">Q7B</text>
<text x="228.4" y="120">AUIRF7316QTR</text>
<text x="36.9" y="130.2">R</text>
<text x="37.1" y="127.6">R14</text>
<text x="45.8" y="130.2">R</text>
<text x="46" y="127.6">R15</text>
<text x="83.9" y="128.9">R</text>
<text x="84.1" y="126.4">R30</text>
<text x="92.8" y="128.9">R</text>
<text x="93" y="126.4">R31</text>
<text x="186.2" y="127.8">R35C</text>
<text x="228.1" y="129">R35G</text>
<text x="118.3" y="135.4">D8</text>
<text x="127.3" y="135.4">D11</text>
<text x="134.9" y="135.4">D15</text>
<text x="142.5" y="135.4">D14</text>
<text x="150.2" y="135.4">D12</text>
<text x="160.3" y="135.4">D13</text>
<text x="36.9" y="142.9">R</text>
<text x="37.1" y="140.3">R34</text>
<text x="45.8" y="142.9">R</text>
<text x="46" y="140.3">R32</text>
<text x="83.6" y="140.3">D19</text>
<text x="92.5" y="140.3">D20</text>
<text x="117.8" y="141.6">R29</text>
<text x="126.7" y="141.6">R26</text>
<text x="134.3" y="141.6">R24</text>
<text x="141.9" y="141.6">R28</text>
<text x="149.5" y="141.6">R27</text>
<text x="159.7" y="141.6">R25</text>
<text x="191.2" y="143.1">Q5A</text>
<text x="233.1" y="143.1">Q7A</text>
<text x="32.4" y="149.7">GND</text>
<text x="41.3" y="149.7">GND</text>
<text x="117.6" y="144.1">R</text>
<text x="126.4" y="144.1">R</text>
<text x="134.1" y="144.1">R</text>
<text x="141.7" y="144.1">R</text>
<text x="149.3" y="144.1">R</text>
<text x="159.5" y="144.1">R</text>
<text x="186.5" y="145.4">AUIRF7316QTR</text>
<text x="228.4" y="145.4">AUIRF7316QTR</text>
<text x="113.6" y="151.8">GND</text>
<text x="122.5" y="151.8">GND</text>
<text x="130.1" y="151.8">GND</text>
<text x="137.7" y="151.8">GND</text>
<text x="145.4" y="151.8">GND</text>
<text x="155.5" y="151.8">GND</text>
<text x="186.2" y="154.4">R35D</text>
<text x="228.2" y="154.4">R35H</text>
</g>
<g font-size="1.8" fill="#a90000">
<text x="98.1" y="35.3">16</text>
<text x="112.5" y="35.3">1</text>
<text x="39.7" y="41.7">15</text>
<text x="40.1" y="36.6">1</text>
<text x="40.1" y="39.1">2</text>
<text x="98.1" y="40.4">14</text>
<text x="98.1" y="37.8">15</text>
<text x="112.5" y="37.8">2</text>
<text x="112.5" y="40.4">3</text>
<text x="39.7" y="44.2">10</text>
<text x="40.1" y="46.7">7</text>
<text x="98.1" y="45.5">12</text>
<text x="98.1" y="42.9">13</text>
<text x="112.5" y="42.9">4</text>
<text x="112.5" y="45.5">5</text>
<text x="40.1" y="49.3">8</text>
<text x="40.1" y="51.8">9</text>
<text x="98.1" y="50.5">10</text>
<text x="98.1" y="48">11</text>
<text x="98.6" y="53.1">9</text>
<text x="112.5" y="48">6</text>
<text x="112.5" y="50.5">7</text>
<text x="112.5" y="53.1">8</text>
<text x="39.7" y="54.4">16</text>
<text x="53.6" y="54.4">14</text>
<text x="196.4" y="65.8">6</text>
<text x="183.9" y="71" transform="rotate(-90 183.9 71)">1</text>
<text x="188.7" y="68.3">3</text>
<text x="196.4" y="68.3">5</text>
<text x="230.6" y="69.6">3</text>
<text x="238.3" y="69.6">5</text>
<text x="238.3" y="67.1">6</text>
<text x="183.9" y="77.8" transform="rotate(-90 183.9 77.8)">16</text>
<text x="192.8" y="75.4" transform="rotate(-90 192.8 75.4)">4</text>
<text x="225.8" y="72.2" transform="rotate(-90 225.8 72.2)">5</text>
<text x="234.7" y="76.7" transform="rotate(-90 234.7 76.7)">4</text>
<text x="225.8" y="79.1" transform="rotate(-90 225.8 79.1)">12</text>
<text x="188.7" y="95">1</text>
<text x="196.4" y="95">7</text>
<text x="196.4" y="92.5">8</text>
<text x="238.3" y="93.7">8</text>
<text x="183.9" y="97.6" transform="rotate(-90 183.9 97.6)">2</text>
<text x="225.8" y="98.9" transform="rotate(-90 225.8 98.9)">6</text>
<text x="230.6" y="96.3">1</text>
<text x="238.3" y="96.3">7</text>
<text x="183.9" y="104.5" transform="rotate(-90 183.9 104.5)">15</text>
<text x="192.8" y="102.1" transform="rotate(-90 192.8 102.1)">2</text>
<text x="225.8" y="105.8" transform="rotate(-90 225.8 105.8)">11</text>
<text x="234.7" y="103.4" transform="rotate(-90 234.7 103.4)">2</text>
<text x="183.9" y="125.6" transform="rotate(-90 183.9 125.6)">3</text>
<text x="188.7" y="122.9">3</text>
<text x="196.4" y="122.9">5</text>
<text x="196.4" y="120.4">6</text>
<text x="230.6" y="124.2">3</text>
<text x="238.3" y="124.2">5</text>
<text x="238.3" y="121.7">6</text>
<text x="192.8" y="130" transform="rotate(-90 192.8 130)">4</text>
<text x="225.8" y="126.9" transform="rotate(-90 225.8 126.9)">7</text>
<text x="234.7" y="131.3" transform="rotate(-90 234.7 131.3)">4</text>
<text x="115.3" y="137.7" transform="rotate(-90 115.3 137.7)">1</text>
<text x="115.3" y="132.6" transform="rotate(-90 115.3 132.6)">2</text>
<text x="124.2" y="137.7" transform="rotate(-90 124.2 137.7)">1</text>
<text x="124.2" y="132.6" transform="rotate(-90 124.2 132.6)">2</text>
<text x="131.8" y="137.7" transform="rotate(-90 131.8 137.7)">1</text>
<text x="131.8" y="132.6" transform="rotate(-90 131.8 132.6)">2</text>
<text x="139.4" y="137.7" transform="rotate(-90 139.4 137.7)">1</text>
<text x="139.4" y="132.6" transform="rotate(-90 139.4 132.6)">2</text>
<text x="147.1" y="137.7" transform="rotate(-90 147.1 137.7)">1</text>
<text x="147.1" y="132.6" transform="rotate(-90 147.1 132.6)">2</text>
<text x="157.2" y="137.7" transform="rotate(-90 157.2 137.7)">1</text>
<text x="157.2" y="132.6" transform="rotate(-90 157.2 132.6)">2</text>
<text x="183.9" y="132.4" transform="rotate(-90 183.9 132.4)">14</text>
<text x="225.8" y="133.7" transform="rotate(-90 225.8 133.7)">10</text>
<text x="188.7" y="149.6">1</text>
<text x="196.4" y="149.6">7</text>
<text x="196.4" y="147.1">8</text>
<text x="230.6" y="149.6">1</text>
<text x="238.3" y="149.6">7</text>
<text x="238.3" y="147.1">8</text>
<text x="183.9" y="152.3" transform="rotate(-90 183.9 152.3)">4</text>
<text x="225.8" y="152.3" transform="rotate(-90 225.8 152.3)">8</text>
<text x="183.9" y="159.1" transform="rotate(-90 183.9 159.1)">13</text>
<text x="192.8" y="156.7" transform="rotate(-90 192.8 156.7)">2</text>
<text x="225.8" y="158.6" transform="rotate(-90 225.8 158.6)">9</text>
<text x="234.7" y="156.7" transform="rotate(-90 234.7 156.7)">2</text>
</g>
<g font-size="1.8" fill="#725600">
<text x="28.9" y="40">DS</text>
<text x="87.3" y="38.7">SDA</text>
<text x="87.5" y="41.3">SCL</text>
<text x="26.5" y="42.5">SHCP</text>
<text x="26.7" y="45.1">STCP</text>
<text x="27.2" y="47.6">~{MR}</text>
<text x="86.8" y="43.8">~{INT}</text>
<text x="27.4" y="50.2">~{OE}</text>
<text x="207.4" y="69.2">OUT_{1}</text>
<text x="248" y="70.5">OUT_{5}</text>
<text x="207.4" y="95.9">OUT_{2}</text>
<text x="248" y="97.2">OUT_{6}</text>
<text x="34.9" y="120.3" transform="rotate(-90 34.9 120.3)">Input_{1}</text>
<text x="43.8" y="120.3" transform="rotate(-90 43.8 120.3)">Input_{2}</text>
<text x="207.4" y="123.8">OUT_{3}</text>
<text x="248" y="125.1">OUT_{7}</text>
<text x="81.9" y="154.1" transform="rotate(-90 81.9 154.1)">Input_{3}</text>
<text x="90.8" y="154.1" transform="rotate(-90 90.8 154.1)">Input_{4}</text>
<text x="207.4" y="150.5">OUT_{4}</text>
</g>
<g font-size="1.8" fill="#0f0f0f">
<text x="54.1" y="36.6">3 OUT_CTL_{4}</text>
<text x="54.1" y="39.1">4 OUT_CTL_{3}</text>
<text x="54.1" y="41.7">5 OUT_CTL_{2}</text>
<text x="53.6" y="46.7">11OUT_CTL_{7}</text>
<text x="54.1" y="44.2">6 OUT_CTL_{1}</text>
<text x="82.5" y="45.2">IND_{1}</text>
<text x="115.7" y="47.7">In_{3}</text>
<text x="115.7" y="45.2">In_{2}</text>
<text x="115.7" y="42.6">In_{1}</text>
<text x="53.6" y="49.3">12OUT_CTL_{6}</text>
<text x="53.6" y="51.8">13OUT_CTL_{5}</text>
<text x="82.5" y="52.8">IND_{4}</text>
<text x="115.7" y="50.3">In_{4}</text>
<text x="58.2" y="54.1">SHIFT_IND</text>
<text x="181.6" y="83.3">OUT_CTL_{1}</text>
<text x="224.8" y="84.6">OUT_CTL_{5}</text>
<text x="181.6" y="110">OUT_CTL_{2}</text>
<text x="224.8" y="111.2">OUT_CTL_{6}</text>
<text x="115" y="126" transform="rotate(-90 115 126)">SHIFT_IND</text>
<text x="123.9" y="128.3" transform="rotate(-90 123.9 128.3)">IND_{1}</text>
<text x="146.8" y="128.3" transform="rotate(-90 146.8 128.3)">IND_{4}</text>
<text x="156.9" y="129.7" transform="rotate(-90 156.9 129.7)">OUT_IND</text>
<text x="33.2" y="134.1">In_{1}</text>
<text x="42.1" y="134.1">In_{2}</text>
<text x="80.2" y="132.8">In_{3}</text>
<text x="89.1" y="132.8">In_{4}</text>
<text x="182.9" y="137.9">OUT_CTL_{3}</text>
<text x="224.8" y="139.2">OUT_CTL_{7}</text>
<text x="246.2" y="149.3">OUT_IND</text>
<text x="181.6" y="164.6">OUT_CTL_{4}</text>
<text x="224.8" y="164.6">OUT_CTL_{7}</text>
</g>
<g font-size="1.8" fill="#0000c2">
<text x="222.2" y="43.9">Near U7</text>
<text x="232.4" y="43.9">Near U6</text>
<text x="73.2" y="67.5">An I2C IO expander is used to read the inputs instead of connecting to the pi's</text>
<text x="73.2" y="69.6">gpio pins directly. This is mainly done for insurance so that the pi's pins</text>
<text x="73.2" y="71.6">cannot be accidentally exposed to the 12V signal.</text>
<text x="132.1" y="155.7">Indicators</text>
<text x="29.2" y="157.2">Voltage Divider Network</text>
<text x="29.2" y="159.2">( 1 / 3 : 12V -&gt; 4V)</text>
<text x="29.2" y="161.2">Used to read 12V digital signals</text>
<text x="72.4" y="160.7">Switch To Ground Detector</text>
<text x="29.2" y="163.3">from other parts of the bike</text>
<text x="72.4" y="162.7">Used to read state of simple</text>
<text x="72.4" y="164.8">mechanical switches on the bike.</text>
<text x="72.4" y="168.9">Diodes prevent failure from</text>
<text x="72.4" y="170.9">miswiring of the two input types</text>
<text x="26.7" y="180.2">By far the most common use for these inputs will be to read the value of switches.</text>
<text x="26.7" y="182.3">Need to think more about the best way to achieve this, it is most likely not this.</text>
<text x="26.7" y="186.4">It might be nice to combine Input and Output pins into a single circuit which can</text>
<text x="26.7" y="188.4">be configured in software to act like either, like the gpio modules on microprocessors.</text>
<text x="26.7" y="190.5">Perhaps a &quot;switch detection&quot; mode could be added as well, which measures the</text>
<text x="26.7" y="192.5">resistance to ground instead of voltage</text>
</g>
<g font-size="1.8" fill="#840084">
<text x="186.1" y="75.4">1k</text>
<text x="228.1" y="76.7">1k</text>
<text x="186.1" y="102.1">1k</text>
<text x="228.1" y="103.4">1k</text>
<text x="186.1" y="130.1">1k</text>
<text x="228.1" y="131.3">1k</text>
<text x="186.1" y="156.7">1k</text>
<text x="228.1" y="156.7">1k</text>
</g>
</svg>
